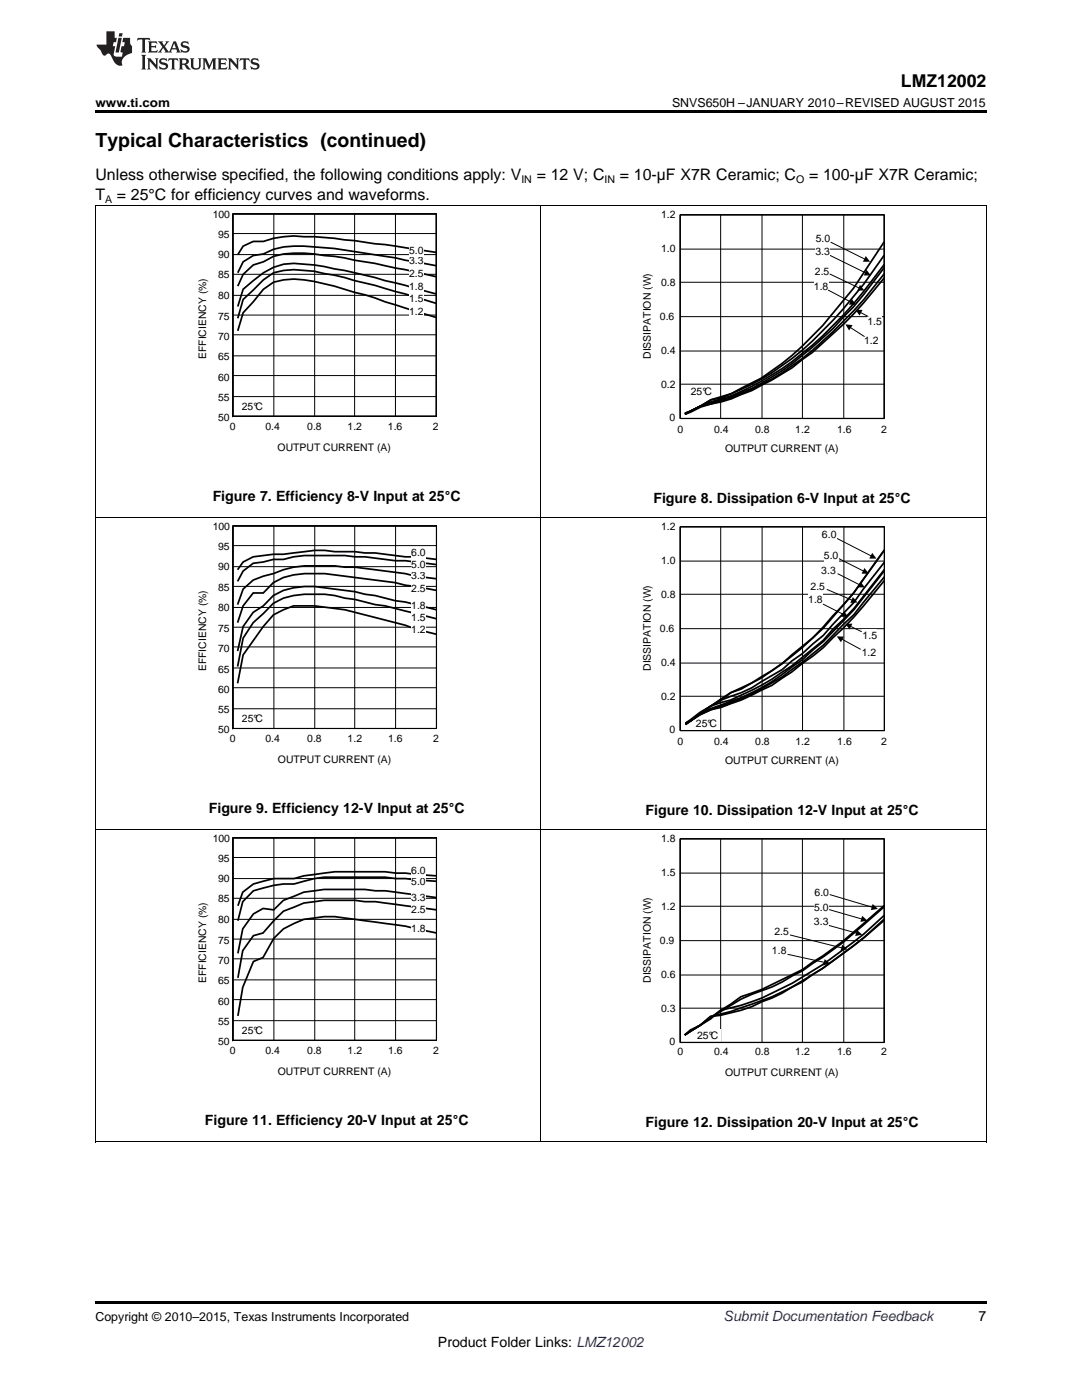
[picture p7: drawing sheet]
<svg xmlns="http://www.w3.org/2000/svg" width="216mm" height="279mm" viewBox="0 0 216 279" stroke-linecap="round" stroke-linejoin="round" font-family="sans-serif">
<path d="M19 227.9h.2zM196.7 227.9h.1zM19 259.7h177.8v.5h-177.8z" fill="#000"/>
<g fill="none" stroke="#000" stroke-width=".2">
<path d="M19.1 165.7v62.2M107.9 165.7v62.2M135.7 174.2h40.7M143.8 167.4v40.7M152 167.4v40.7M160.1 167.4v40.7M168.4 167.4v40.7M196.8 165.7v62.2M135.7 194.6h40.7M135.7 187.7h40.7M135.7 180.9h40.7M135.7 201.2h40.7"/>
<path d="M19 227.9h177.8"/>
</g>
<path d="M135.7 167.4h40.7v40.7h-40.7z" fill="none" stroke="#000" stroke-width=".21"/>
<path d="M139.1 205.5h4.7v2.5h-4.7z" fill-rule="evenodd" fill="#fff"/>
<path d="M135.7 167.4h40.7v40.6h-40.7z" fill="none" stroke="#000" stroke-width=".21"/>
<path d="M176.4 183.4a95 95 0 0 1-12.2 9.9l-2.1 1.2-2 1.5-2 1-2 1.2-2 1-2.1 .7a28.8 28.8 0 0 1-10.2 3l-2 1.7-2.1 1-1.1 1M176.4 183.7a114.3 114.3 0 0 1-18.3 13.3 76.5 76.5 0 0 1-16.3 5.9l-2 1.7-3.2 2M176.4 182.7a95.4 95.4 0 0 1-12.2 9.8l-2.1 1.3a69.9 69.9 0 0 1-12.1 6.1l-2.2 .8-4 .9-2 1.8-5.2 3.2M176.4 181l-4.2 3.6a62.8 62.8 0 0 1-10.1 7.7l-2 1.5-2 .9a29.6 29.6 0 0 1-8.1 3.7l-2.2 1-6 3.7-2 1.5-3.2 2M176.4 180.7l-4.2 3.7a62.8 62.8 0 0 1-10.1 7.6l-2 1.5-4 2a38.3 38.3 0 0 1-8.3 3.4l-2 1.5-2 1.2-4 3-3.2 2" fill="none" stroke="#000" stroke-width=".35"/>
<path d="M154 188.6h2.9v2.5h-2.9z" fill-rule="evenodd" fill="#fff"/>
<path d="M157.2 190.5l7.4 1.6M165.4 184.7l5.6 1.5" fill="none" stroke="#000" stroke-width=".2"/>
<path d="M164.5 191.4l1.2 .9-1.4 .4zM171 185.6l1 .9-1.4 .3z" fill="#000"/>
<path d="M154.5 184.8h2.9v2.5h-2.9z" fill-rule="evenodd" fill="#fff"/>
<path d="M157.7 186.6l10.3 2.6" fill="none" stroke="#000" stroke-width=".2"/>
<path d="M168 188.5l1.1 1-1.4 .3z" fill="#000"/>
<path d="M162.4 182.7h2.9v2.5h-2.9z" fill-rule="evenodd" fill="#fff"/>
<path d="M165.5 181.5l6.5 1.9" fill="none" stroke="#000" stroke-width=".2"/>
<path d="M172 182.8l1.1 .9-1.4 .3z" fill="#000"/>
<path d="M162.4 179.9h2.9v2.5h-2.9z" fill-rule="evenodd" fill="#fff"/>
<path d="M165.6 178.5l8.5 2.6" fill="none" stroke="#000" stroke-width=".2"/>
<path d="M174.1 180.4l1.1 1-1.4 .2z" fill="#000"/>
<path d="M162.5 176.9h2.9v2.5h-2.9z" fill-rule="evenodd" fill="#fff"/>
<path d="M46.4 167.3v40.4" fill="none" stroke="#000" stroke-width=".2"/>
<path d="M48.3 204.4h4.6v2.5h-4.6z" fill-rule="evenodd" fill="#fff"/>
<g fill="none" stroke="#000" stroke-width=".2">
<path d="M46.5 179.3h40.6M46.5 175.3h40.6M46.5 171.1h40.6M46.5 167.2v40.4h40.6v-40.4h-40.7M54.7 167.2v40.4M62.8 167.2v40.4M70.8 167.2v40.4M78.9 167.2v40.4M46.5 199.5h40.6M46.5 195.6h40.6M46.5 191.4h40.6M46.5 187.4h40.6"/>
<path d="M46.5 183.5h40.6M46.5 203.7h40.6"/>
</g>
<path d="M46.5 167.2h40.6v40.4h-40.6z" fill="none" stroke="#000" stroke-width=".21"/>
<path d="M87.1 179.1l-10.2-1.3h-2l-2.1-.3h-8.1l-4.1 .6-4 1.6-2 1.9-2.1-.3-1.9 1.1-2.2 3-.9 4.9M87.1 175.9l-6.2-.6h-1.9l-2.1-.2h-12.2l-2 .2-4 1.1a21.4 21.4 0 0 0-8.1 1.4l-2.2 2.1-.9 3.8M87.1 174.8l-6.2-.6h-1.9l-2.1-.2h-10.1l-6.2 .8-1.9 .5h-4.1l-4 1.1-2.2 1.7-.9 2.7M87.1 186.2l-6.2-1.4-14.1-1.9h-2.1l-4.1 .6-4 1.9-2 1.9-2.1 3.8-1.9 .8-2.2 5.1-.9 5.8M87.1 181.6l-12.2-1.7h-2.1a36.8 36.8 0 0 0-12.2 .3l-4 1.6-2 1.9-2.1 2.5-1.9 .5-2.2 3-.9 5.5" fill="none" stroke="#000" stroke-width=".35"/>
<g fill="#fff">
<path d="M82.1 184.1h2.8v2.5h-2.8z" fill-rule="evenodd"/>
<path d="M82.1 180.4h2.8v2.5h-2.8z" fill-rule="evenodd"/>
<path d="M82.1 177.9h2.8v2.5h-2.8z" fill-rule="evenodd"/>
<path d="M82.1 174.8h2.8v2.5h-2.8z" fill-rule="evenodd"/>
<path d="M82.1 172.6h2.8v2.5h-2.8z" fill-rule="evenodd"/>
</g>
<g fill="none" stroke="#000" stroke-width=".2">
<path d="M19.1 103.4v62.3M107.9 103.4v62.3M135.7 118.6h40.8M135.7 112h40.8M143.8 105.1v40.7M152.1 105.1v40.7M160.1 105.1v40.7M168.4 105.1v40.7M196.8 103.4v62.3M135.7 139h40.8M135.7 132.3h40.8M135.7 125.5h40.8"/>
<path d="M19 165.6h177.8"/>
</g>
<path d="M135.7 105.1h40.8v40.7h-40.8z" fill="none" stroke="#000" stroke-width=".21"/>
<path d="M138.9 143.3h4.6v2.5h-4.6z" fill-rule="evenodd" fill="#fff"/>
<path d="M135.7 105.1h40.8v40.7h-40.8z" fill="none" stroke="#000" stroke-width=".21"/>
<g fill="#fff">
<path d="M172 129h2.9v2.5h-2.9z" fill-rule="evenodd"/>
<path d="M172.1 125.7h2.9v2.5h-2.9z" fill-rule="evenodd"/>
<path d="M161.3 118.5h2.9v2.5h-2.9z" fill-rule="evenodd"/>
</g>
<path d="M167.2 114.5l4.4 2.2M164.3 120.6l3.9 2M168 127.5l3.7 2.1" fill="none" stroke="#000" stroke-width=".2"/>
<path d="M171.7 116.1l.9 1.1h-1.5zM167 127l1.4 .1-.6 1.1zM168.4 122l.8 1.1h-1.4z" fill="#000"/>
<path d="M161.7 115.9h2.9v2.5h-2.9z" fill-rule="evenodd" fill="#fff"/>
<path d="M165 117.6l5.1 2.2M169.7 125l2.2 1.1" fill="none" stroke="#000" stroke-width=".2"/>
<path d="M170.2 119.1l.9 1.1-1.4 .1zM168.7 124.5h1.4l-.6 1.1z" fill="#000"/>
<path d="M163.9 112.8h2.9v2.5h-2.9z" fill-rule="evenodd" fill="#fff"/>
<path d="M167.4 111.5l5 2.5" fill="none" stroke="#000" stroke-width=".2"/>
<path d="M172.5 113.4l.9 1.1h-1.5z" fill="#000"/>
<path d="M164.4 109.6h2.9v2.5h-2.9z" fill-rule="evenodd" fill="#fff"/>
<path d="M135.7 105.1h40.8v40.7h-40.8z" fill="none" stroke="#000" stroke-width=".21"/>
<path d="M176.5 115.8a90.1 90.1 0 0 1-14.3 15.1l-4.2 3.2-4 2.7a75.3 75.3 0 0 1-10.1 4.4 15.9 15.9 0 0 0-7.1 3.4M176.5 115.1l-6.1 7.6-2.1 1.9a47.2 47.2 0 0 1-10.3 9l-1.9 1.5a55.9 55.9 0 0 1-14.3 6.6l-2.1 .9-1.9 1.2-1 .5M176.5 113.9l-6.1 7.8-4.2 4.4-1.9 1.9-4.2 3.7-2.1 1.4a41.7 41.7 0 0 1-14.1 7.6l-2.1 .7-2.1 1-1.9 1.4-1 .5M176.5 113.7l-6.1 7.7-4.2 4.2-1.9 2.2-2.1 1.7a56.9 56.9 0 0 1-16.4 10.2l-4 1.2-5 3.7M176.5 112.2l-4.2 5.4-1.9 2.6-4.2 4.4-1.9 2.2-4.2 3.7-2.1 1.4-1.9 1.7-6.1 3.7-2.1 .9a21.4 21.4 0 0 0-8.2 4.2l-2.9 2.2M136.8 144.3l2.9-2.2 2.1-1.2a30 30 0 0 1 8.2-4.6l6.1-3.9 1.9-1.7a37.7 37.7 0 0 0 8.2-7.8l4.2-4.6 6.1-8.5-6.1 8.5-2.1 2.4a65.1 65.1 0 0 1-20.4 16.8l-2.1 .7-1.9 1.5a58.7 58.7 0 0 0-7.1 4.9" fill="none" stroke="#000" stroke-width=".35"/>
<path d="M167.1 107.5l6.8 3.5" fill="none" stroke="#000" stroke-width=".2"/>
<path d="M174 110.3l.9 1.2h-1.4z" fill="#000"/>
<path d="M164 105.6h2.9v2.5h-2.9z" fill-rule="evenodd" fill="#fff"/>
<path d="M46.4 105v40.5" fill="none" stroke="#000" stroke-width=".2"/>
<path d="M48.3 142.2h4.6v2.5h-4.6z" fill-rule="evenodd" fill="#fff"/>
<g fill="none" stroke="#000" stroke-width=".2">
<path d="M46.5 117h40.6M46.5 113.1h40.6M46.5 108.9h40.6M46.5 104.9v40.5h40.6v-40.5l-40.7 .1M54.7 104.9v40.5M62.8 104.9v40.5M70.8 104.9v40.5M78.9 104.9v40.5M46.5 137.2h40.6M46.5 133.3h40.6M46.5 129.1h40.6M46.5 125.2h40.6"/>
<path d="M46.5 121.2h40.6M46.5 141.4h40.6M46.5 145.4h40.6"/>
</g>
<path d="M46.5 104.9h40.6v40.5h-40.6z" fill="none" stroke="#000" stroke-width=".21"/>
<path d="M87.1 117.8l-4-.7-2.2-.3-2-.5-10.1-1.3a28.1 28.1 0 0 0-12.2 .3l-2.1 1-2 2h-2l-2 2.6-1.1 3.4M87.1 115.5l-4.2-.5-2-.5-10.1-1.3h-2l-2-.3h-6l-2.2 .3-2 .5-6.1 2.1-2 1.8-1.1 3.1M87.1 112.7l-6.2-.8h-2l-6.1-.8h-2l-2-.2h-8l-2.2 .2-2 .5h-2.1l-2 .6-2 .2-2 1.6-1.1 2M87.1 111.6l-4.2-.5h-2l-6.1-.7-12-.6-6.2 .8h-2.1l-4 .5-2 1.1-1.1 1.5M87.1 126.6l-4.2-1-2-.8-8.1-2.1a48.5 48.5 0 0 0-14.2-1.8l-2 .8-2.1 1-2 2.3-4 5.7-1.1 5.7M87.1 123.5l-10.2-2.6-2.1-.2-4-1.1-2-.2a21.9 21.9 0 0 0-12.2 0l-2.1 1-4 3.9-2 3.1-1.1 5.6M87.1 121.7l-6.2-1.6-2-.2-4.1-1-2-.3-2-.5-4-.5a22.1 22.1 0 0 0-8.2-.3l-2 .5-2.1 1.1-2 2-2 1.3-2 2.8-1.1 4.9" fill="none" stroke="#000" stroke-width=".35"/>
<g fill="#fff">
<path d="M82.1 119.7h2.8v2.5h-2.8z" fill-rule="evenodd"/>
<path d="M82.1 124.4h2.8v2.5h-2.8z" fill-rule="evenodd"/>
<path d="M82.1 122h2.8v2.5h-2.8z" fill-rule="evenodd"/>
<path d="M82.1 116.2h2.8v2.5h-2.8z" fill-rule="evenodd"/>
<path d="M82.1 113.7h2.8v2.5h-2.8z" fill-rule="evenodd"/>
<path d="M82.1 111.5h2.8v2.5h-2.8z" fill-rule="evenodd"/>
<path d="M82.1 109.2h2.8v2.5h-2.8z" fill-rule="evenodd"/>
</g>
<g fill="none" stroke="#000" stroke-width=".2">
<path d="M19.1 41.1v62.3M107.9 41.1v62.3M135.7 56.3h40.7M135.7 49.7h40.7M143.8 42.9v40.6M152 42.9v40.6M160.1 42.9v40.6M168.4 42.9v40.6M196.8 41.1v62.3M135.7 76.7h40.7M135.7 70.1h40.7M135.7 63.2h40.7"/>
<path d="M19 103.3h177.8"/>
</g>
<path d="M135.7 42.9h40.7v40.6h-40.7z" fill="none" stroke="#000" stroke-width=".21"/>
<path d="M137.8 77h4.7v2.5h-4.7z" fill-rule="evenodd" fill="#fff"/>
<path d="M135.7 42.9h40.7v40.6h-40.7z" fill="none" stroke="#000" stroke-width=".21"/>
<g fill="#fff">
<path d="M172.4 66.8h2.9v2.5h-2.9z" fill-rule="evenodd"/>
<path d="M173.1 63h2.9v2.5h-2.9z" fill-rule="evenodd"/>
<path d="M162.4 55.9h2.9v2.5h-2.9z" fill-rule="evenodd"/>
</g>
<path d="M165.3 57.9l4.5 2.4M165.7 51l7.1 3.5M169.6 65.3l2.9 1.8" fill="none" stroke="#000" stroke-width=".2"/>
<path d="M170 59.7l.8 1.1h-1.4zM172.9 53.8l.9 1.2h-1.5zM168.7 64.7l1.4 .2-.7 1.1z" fill="#000"/>
<path d="M162.6 53h2.9v2.5h-2.9z" fill-rule="evenodd" fill="#fff"/>
<path d="M165.6 54.7l5.9 2.8M171.7 62.3l1.5 .8" fill="none" stroke="#000" stroke-width=".2"/>
<path d="M171.6 56.8l.9 1.2h-1.4zM170.7 61.8l1.4 .1-.6 1.1z" fill="#000"/>
<path d="M135.7 42.9h40.7v40.6h-40.7z" fill="none" stroke="#000" stroke-width=".21"/>
<path d="M176.4 55.5a96.3 96.3 0 0 1-18.4 17.9l-4 2.5-4 2-4.1 1.7-6.1 1.6-3.1 1.5M176.4 54.6a85.6 85.6 0 0 1-20.4 19.8l-6 3.3-2.2 .9a40.3 40.3 0 0 1-8 2.4l-3.1 1.7M176.4 53.4l-4 5.4a82.7 82.7 0 0 1-16.4 15.2 46.1 46.1 0 0 1-10.1 5.2l-6.1 1.8-3.1 1.7M176.4 52.8a86.7 86.7 0 0 1-20.4 20.8 46.5 46.5 0 0 1-14.1 6.6l-2.1 .8-3.1 1.7M176.4 48.2l-6.1 9.3-2 2.5a65.1 65.1 0 0 1-16.4 15.5l-6 3.1-4 1.2-2.1 1.2-3.1 1.5 3.1-1.5 2.1-1.2 2-.4a52.4 52.4 0 0 0 20.3-13.4 92.5 92.5 0 0 0 12.2-15.1" fill="none" stroke="#000" stroke-width=".35"/>
<path d="M162.7 49h2.9v2.5h-2.9z" fill-rule="evenodd" fill="#fff"/>
<path d="M165.8 48.3l6.8 3.4" fill="none" stroke="#000" stroke-width=".2"/>
<path d="M172.8 51.1l.8 1.1h-1.4z" fill="#000"/>
<path d="M162.8 46.5h2.9v2.5h-2.9z" fill-rule="evenodd" fill="#fff"/>
<path d="M46.4 42.7v40.5" fill="none" stroke="#000" stroke-width=".2"/>
<path d="M48.3 79.9h4.6v2.5h-4.6z" fill-rule="evenodd" fill="#fff"/>
<g fill="none" stroke="#000" stroke-width=".2">
<path d="M46.4 42.7h40.6M46.5 58.9h40.6M46.5 54.7h40.6M46.5 50.8h40.6M46.5 46.6h40.6M46.5 42.7h40.6v40.4h-40.6zM54.6 42.7v40.4M62.8 42.7v40.4M70.8 42.7v40.4M78.9 42.7v40.4M46.5 79.1h40.6M46.5 75h40.6"/>
<path d="M46.5 71h40.6M46.5 66.8h40.6M46.5 62.9h40.6M46.5 83.1h40.6"/>
</g>
<path d="M46.5 42.7h40.6v40.4h-40.6z" fill="none" stroke="#000" stroke-width=".21"/>
<path d="M87.1 58.7l-6.2-1.8-4.1-.9a88.4 88.4 0 0 0-16.2-3.3 11.2 11.2 0 0 0-10.1 3.3l-2 1.7-1.1 3.5M87.1 55.2l-12.3-2.6-8.1-1.4-2-.2a23.3 23.3 0 0 0-10.1 .2l-2 1.1-2.1 .6-2 1.9-1.1 2.3M87.1 53l-10.3-1.8a120 120 0 0 0-18.2-2.1l-2 .2-2 .4-2 1-2.1 .3-2 1.3-1.1 2.1M87.1 50.4a257.9 257.9 0 0 0-18.4-2.5 59.2 59.2 0 0 0-12.1-.7l-2 .4-2 .6h-2.1l-2 .9-1.1 1.7M87.1 63.4l-10.3-3.2a116.4 116.4 0 0 0-16.2-4.3l-2-.2-2 .2-2 .4-2 1.4-2.1 2.5-2 2.2-1.1 3.6M87.1 60.5l-12.3-3.6-8.1-2-2-.3a26.5 26.5 0 0 0-8.1-.6l-2 .4-2 1.5-4.1 3.9-1.1 3.7" fill="none" stroke="#000" stroke-width=".35"/>
<g fill="#fff">
<path d="M81.6 56.1h2.9v2.5h-2.9z" fill-rule="evenodd"/>
<path d="M81.6 61h2.9v2.5h-2.9z" fill-rule="evenodd"/>
<path d="M81.6 58.3h2.9v2.5h-2.9z" fill-rule="evenodd"/>
<path d="M81.6 53.4h2.9v2.5h-2.9z" fill-rule="evenodd"/>
<path d="M81.6 50.9h2.9v2.5h-2.9z" fill-rule="evenodd"/>
<path d="M81.6 48.8h2.9v2.4h-2.9z" fill-rule="evenodd"/>
</g>
<path d="M19 41.1h177.8" fill="none" stroke="#000" stroke-width=".2"/>
<path d="M19 22h177.8v.5h-177.8z" fill="#000"/>
<g fill="#231f20">
<path d="M27.5 7.6l-.1 .5 .4-.2h.6v.1v2.1l-.2 .4h1l-.3-.4v-2.1l.1-.1h.5l.5 .2-.2-.5zM29.5 8.3l.2 .3v1.5l-.2 .4h1.8l.2-.6a1.04 1.04 0 0 1-1.3 .2v-.7h.6l.3 .2v-.6l-.3 .2h-.6v-.6l.8-.1 .4 .3-.2-.5zM31.5 8.3l.9 1.1-.9 1.1h.8l-.2-.2 .5-.7 .4 .7-.2 .2h1.5l-.1-.2 .1-.4h.9l.1 .4-.2 .2h1l-.3-.3-.7-1.9h-.5l-.9 2-.8-1 .9-1h-.8l.1 .3-.3 .5-.4-.6 .2-.2zM34.7 8.6l.4 1h-.7zM36.3 8.4a.63 .63 0 0 0-.2 .7 .63 .63 0 0 0 .6 .4l.6 .2 .1 .2a.75 .75 0 0 1-.7 .4 .75 .75 0 0 1-.6-.5l.1 .7 .1-.1a1.11 1.11 0 0 0 1.5-.6 1.13 1.13 0 0 0-1.2-.8l-.1-.4a1.04 1.04 0 0 1 1.2 .2l-.2-.5-.1 .1-.5-.2zM28.2 10.9l.2 .4v2.2l-.2 .4h1l-.3-.4v-2.2l.3-.4zM29.3 11.6l.3 .4v1.5l-.3 .4h.8l-.2-.4v-1.3l1.5 1.7v-1.9l.2-.4h-.7l.2 .4v.9l-1.1-1.3zM32 11.8a.62 .62 0 0 0-.2 .7 .62 .62 0 0 0 .6 .4l.6 .1 .1 .3a.76 .76 0 0 1-.7 .3 .76 .76 0 0 1-.6-.4l.1 .7 .1-.1a1.11 1.11 0 0 0 1.5-.6 1.13 1.13 0 0 0-1.2-.8l-.1-.4a1.04 1.04 0 0 1 1.2 .2l-.2-.6-.1 .1-.5-.1zM33.7 11.6l-.2 .6a.61 .61 0 0 1 .8-.3v1.6l-.2 .4h.9l-.2-.4v-1.6a.63 .63 0 0 1 .8 .3l-.2-.6zM35.6 11.6l.3 .4v1.5l-.3 .4h1l-.2-.2v-.8l.5 .2a.76 .76 0 0 0 1.2 .7l-1-1a.58 .58 0 0 0 .6-.5 .58 .58 0 0 0-.5-.6zM36.4 11.9h.1a.45 .45 0 0 1 .5 .1 .45 .45 0 0 1 .1 .5l-.7 .2zM37.9 11.6l.2 .2a2.17 2.17 0 0 0 .3 1.9 .99 .99 0 0 0 1.6-.6v-1.1l.2-.4h-.7l.2 .2a1.92 1.92 0 0 1-.2 1.8 .6 .6 0 0 1-.9-.5v-1.1l.2-.4zM40.4 11.6l.2 .4v1.5l-.2 .4h.7l-.2-.4v-1.4l.8 1.8 .8-1.8v1.4l-.2 .4h.9l-.2-.4v-1.5l.2-.4h-.8l-.6 1.5-.6-1.5zM43.4 11.6l.2 .4v1.5l-.2 .4h1.8l.2-.6a1.04 1.04 0 0 1-1.3 .1v-.6h.5l.4 .2v-.6l-.4 .2h-.5v-.7h.8l.3 .3-.1-.6zM45.5 11.6l.2 .4v1.5l-.2 .4h.7l-.2-.4v-1.3l1.5 1.7v-1.9l.2-.4h-.7l.2 .4v.9l-1.1-1.3zM47.9 11.6l-.1 .6a.61 .61 0 0 1 .8-.3v1.6l-.3 .4h1l-.3-.4 .1-1.6a.63 .63 0 0 1 .7 .3l-.1-.6zM50.2 11.8a.62 .62 0 0 0-.2 .7 .62 .62 0 0 0 .6 .4l.6 .1 .2 .3a.76 .76 0 0 1-.8 .3 .76 .76 0 0 1-.6-.4l.1 .7 .2-.1a1.11 1.11 0 0 0 1.5-.6 1.13 1.13 0 0 0-1.3-.8l-.1-.4a1.04 1.04 0 0 1 1.2 .2l-.1-.6-.2 .1-.5-.1z"/>
<path d="M21.2 6.3v2.6h-1.9l.1 .4 .7 .9a.91 .91 0 0 0 1 .8 .56 .56 0 0 1 .5-.3 .56 .56 0 0 1 .5 .3l.4 .8a1.53 1.53 0 0 0 1.9 1.2 1.54 1.54 0 0 1 1-2.1l.9-.3v-1.4a1.52 1.52 0 0 1-.3-1.6h-1.4l-.2 .8h.5l-.2 .8h-.4l-.2 1v.2l.4 .1-.2 .8a1.93 1.93 0 0 1-1.6-.3l.3-1.8h-.5l.2-.8h.4l.2-.8h-.4v-1.3zM23.6 7.6l-.6 2.9h.7l.6-2.9zM23.8 6.6l-.1 .7h.6l.2-.7z"/>
</g>
<text font-size="3.9" x="19" y="29.3">Typical Characteristics (continued)</text>
<text font-size="3.5" x="179.8" y="17.3">LMZ12002</text>
<g font-size="3.2">
<text x="19" y="36">Unless otherwise specified, the following conditions apply: V</text>
<text x="107.1" y="36">= 12 V; C</text>
<text x="123.7" y="36">= 10-µF X7R Ceramic; C</text>
<text x="161.4" y="36">= 100-µF X7R Ceramic;</text>
<text x="19" y="39.9">T</text>
<text x="23.3" y="39.9">= 25°C for efficiency curves and waveforms.</text>
</g>
<g font-size="2.8">
<text x="42.4" y="100">Figure 7. Efficiency 8-V Input at 25°C</text>
<text x="130.4" y="100.4">Figure 8. Dissipation 6-V Input at 25°C</text>
<text x="41.7" y="162.3">Figure 9. Efficiency 12-V Input at 25°C</text>
<text x="128.8" y="162.6">Figure 10. Dissipation 12-V Input at 25°C</text>
<text x="40.9" y="224.6">Figure 11. Efficiency 20-V Input at 25°C</text>
<text x="128.8" y="224.9">Figure 12. Dissipation 20-V Input at 25°C</text>
<text x="195.3" y="263.6">7</text>
<text x="87.4" y="268.9">Product Folder Links: LMZ12002</text>
</g>
<text font-size="2.8" fill="#0000c8" x="144.4" y="263.6">Submit Documentation Feedback</text>
<g font-size="2.5">
<text x="19" y="21.4">www.ti.com</text>
<text x="134.1" y="21.4">SNVS650H –JANUARY 2010–REVISED AUGUST 2015</text>
<text x="19" y="263.6">Copyright © 2010–2015, Texas Instruments Incorporated</text>
</g>
<g font-size="2.1">
<text x="21" y="40.5">A</text>
<text x="104" y="36.6">IN</text>
<text x="120.6" y="36.6">IN</text>
<text x="158.9" y="36.6">O</text>
<text x="42.4" y="43.5">100</text>
<text x="43.5" y="47.5">95</text>
<text x="131.9" y="43.5">1.2</text>
<text x="43.5" y="51.6">90</text>
<text x="81.6" y="52.8">3.3</text>
<text x="81.6" y="50.6">5.0</text>
<text x="131.9" y="50.4">1.0</text>
<text x="162.7" y="50.9">3.3</text>
<text x="162.8" y="48.4">5.0</text>
<text x="43.5" y="59.6">80</text>
<text x="43.5" y="55.6">85</text>
<text x="81.6" y="57.9">1.8</text>
<text x="81.6" y="55.3">2.5</text>
<text x="131.9" y="57">0.8</text>
<text x="162.4" y="57.8">1.8</text>
<text x="162.6" y="54.9">2.5</text>
<text x="43.5" y="63.9">75</text>
<text x="81.6" y="62.9">1.2</text>
<text x="81.6" y="60.2">1.5</text>
<text x="131.7" y="63.9">0.6</text>
<text x="173.1" y="64.9">1.5</text>
<text x="41.1" y="71.7" transform="rotate(-90 41.1 71.7)">EFFICIENCY (%)</text>
<text x="43.5" y="71.9">65</text>
<text x="43.5" y="67.9">70</text>
<text x="129.8" y="71.6" transform="rotate(-90 129.8 71.6)">DISSIPATION (W)</text>
<text x="131.9" y="70.7">0.4</text>
<text x="172.4" y="68.7">1.2</text>
<text x="43.5" y="75.9">60</text>
<text x="131.9" y="77.3">0.2</text>
<text x="43.5" y="84">50</text>
<text x="43.5" y="80">55</text>
<text x="48.3" y="81.8">25°C</text>
<text x="133.6" y="84">0</text>
<text x="137.8" y="78.9">25°C</text>
<text x="45.8" y="85.8">0</text>
<text x="53" y="85.9">0.4</text>
<text x="55.4" y="90">OUTPUT CURRENT (A)</text>
<text x="61.3" y="85.8">0.8</text>
<text x="69.4" y="85.8">1.2</text>
<text x="77.4" y="85.8">1.6</text>
<text x="86.4" y="85.8">2</text>
<text x="135.2" y="86.5">0</text>
<text x="142.5" y="86.5">0.4</text>
<text x="150.7" y="86.5">0.8</text>
<text x="158.7" y="86.4">1.2</text>
<text x="167.1" y="86.5">1.6</text>
<text x="175.8" y="86.4">2</text>
<text x="144.7" y="90.3">OUTPUT CURRENT (A)</text>
<text x="42.4" y="105.8">100</text>
<text x="131.9" y="105.8">1.2</text>
<text x="164" y="107.5">6.0</text>
<text x="43.5" y="113.8">90</text>
<text x="43.5" y="109.8">95</text>
<text x="82.1" y="113.4">5.0</text>
<text x="82.1" y="111.1">6.0</text>
<text x="131.9" y="112.7">1.0</text>
<text x="164.4" y="111.5">5.0</text>
<text x="43.5" y="117.9">85</text>
<text x="82.1" y="118.1">2.5</text>
<text x="82.1" y="115.5">3.3</text>
<text x="131.9" y="119.3">0.8</text>
<text x="161.7" y="117.8">2.5</text>
<text x="163.9" y="114.6">3.3</text>
<text x="43.5" y="121.9">80</text>
<text x="82.1" y="121.6">1.8</text>
<text x="82.1" y="123.9">1.5</text>
<text x="161.3" y="120.4">1.8</text>
<text x="43.5" y="130.2">70</text>
<text x="43.5" y="126.2">75</text>
<text x="82.1" y="126.2">1.2</text>
<text x="131.7" y="126.1">0.6</text>
<text x="172" y="130.9">1.2</text>
<text x="172.1" y="127.5">1.5</text>
<text x="41.1" y="134" transform="rotate(-90 41.1 134)">EFFICIENCY (%)</text>
<text x="43.5" y="134.2">65</text>
<text x="129.8" y="133.9" transform="rotate(-90 129.8 133.9)">DISSIPATION (W)</text>
<text x="131.9" y="133">0.4</text>
<text x="43.5" y="142.3">55</text>
<text x="43.5" y="138.2">60</text>
<text x="131.9" y="139.6">0.2</text>
<text x="43.5" y="146.3">50</text>
<text x="45.8" y="148.1">0</text>
<text x="48.3" y="144.1">25°C</text>
<text x="53" y="148.2">0.4</text>
<text x="61.3" y="148.1">0.8</text>
<text x="69.4" y="148.1">1.2</text>
<text x="77.4" y="148.1">1.6</text>
<text x="86.4" y="148.1">2</text>
<text x="133.6" y="146.3">0</text>
<text x="135.2" y="148.7">0</text>
<text x="138.9" y="145.2">25°C</text>
<text x="142.5" y="148.7">0.4</text>
<text x="150.7" y="148.7">0.8</text>
<text x="158.7" y="148.7">1.2</text>
<text x="167.1" y="148.7">1.6</text>
<text x="175.8" y="148.7">2</text>
<text x="55.5" y="152.3">OUTPUT CURRENT (A)</text>
<text x="144.7" y="152.6">OUTPUT CURRENT (A)</text>
<text x="42.4" y="168">100</text>
<text x="43.5" y="172.1">95</text>
<text x="131.9" y="168.1">1.8</text>
<text x="43.5" y="176.1">90</text>
<text x="82.1" y="179.7">3.3</text>
<text x="82.1" y="176.7">5.0</text>
<text x="82.1" y="174.5">6.0</text>
<text x="131.9" y="174.9">1.5</text>
<text x="162.5" y="178.8">6.0</text>
<text x="43.5" y="184.1">80</text>
<text x="43.5" y="180.1">85</text>
<text x="82.1" y="186">1.8</text>
<text x="82.1" y="182.3">2.5</text>
<text x="131.9" y="181.5">1.2</text>
<text x="162.4" y="184.6">3.3</text>
<text x="162.4" y="181.7">5.0</text>
<text x="43.5" y="188.4">75</text>
<text x="131.7" y="188.4">0.9</text>
<text x="154" y="190.5">1.8</text>
<text x="154.5" y="186.7">2.5</text>
<text x="41.1" y="196.2" transform="rotate(-90 41.1 196.2)">EFFICIENCY (%)</text>
<text x="43.5" y="196.5">65</text>
<text x="43.5" y="192.4">70</text>
<text x="129.8" y="196.2" transform="rotate(-90 129.8 196.2)">DISSIPATION (W)</text>
<text x="131.9" y="195.3">0.6</text>
<text x="43.5" y="200.5">60</text>
<text x="131.9" y="201.9">0.3</text>
<text x="43.5" y="208.5">50</text>
<text x="43.5" y="204.5">55</text>
<text x="48.3" y="206.3">25°C</text>
<text x="133.6" y="208.5">0</text>
<text x="139.1" y="207.4">25°C</text>
<text x="45.8" y="210.4">0</text>
<text x="53" y="210.4">0.4</text>
<text x="55.4" y="214.5">OUTPUT CURRENT (A)</text>
<text x="61.3" y="210.4">0.8</text>
<text x="69.4" y="210.4">1.2</text>
<text x="77.4" y="210.4">1.6</text>
<text x="86.4" y="210.4">2</text>
<text x="135.2" y="210.6">0</text>
<text x="142.5" y="210.6">0.4</text>
<text x="144.7" y="214.8">OUTPUT CURRENT (A)</text>
<text x="150.7" y="210.6">0.8</text>
<text x="158.7" y="210.6">1.2</text>
<text x="167.1" y="210.6">1.6</text>
<text x="175.8" y="210.6">2</text>
</g>
</svg>
